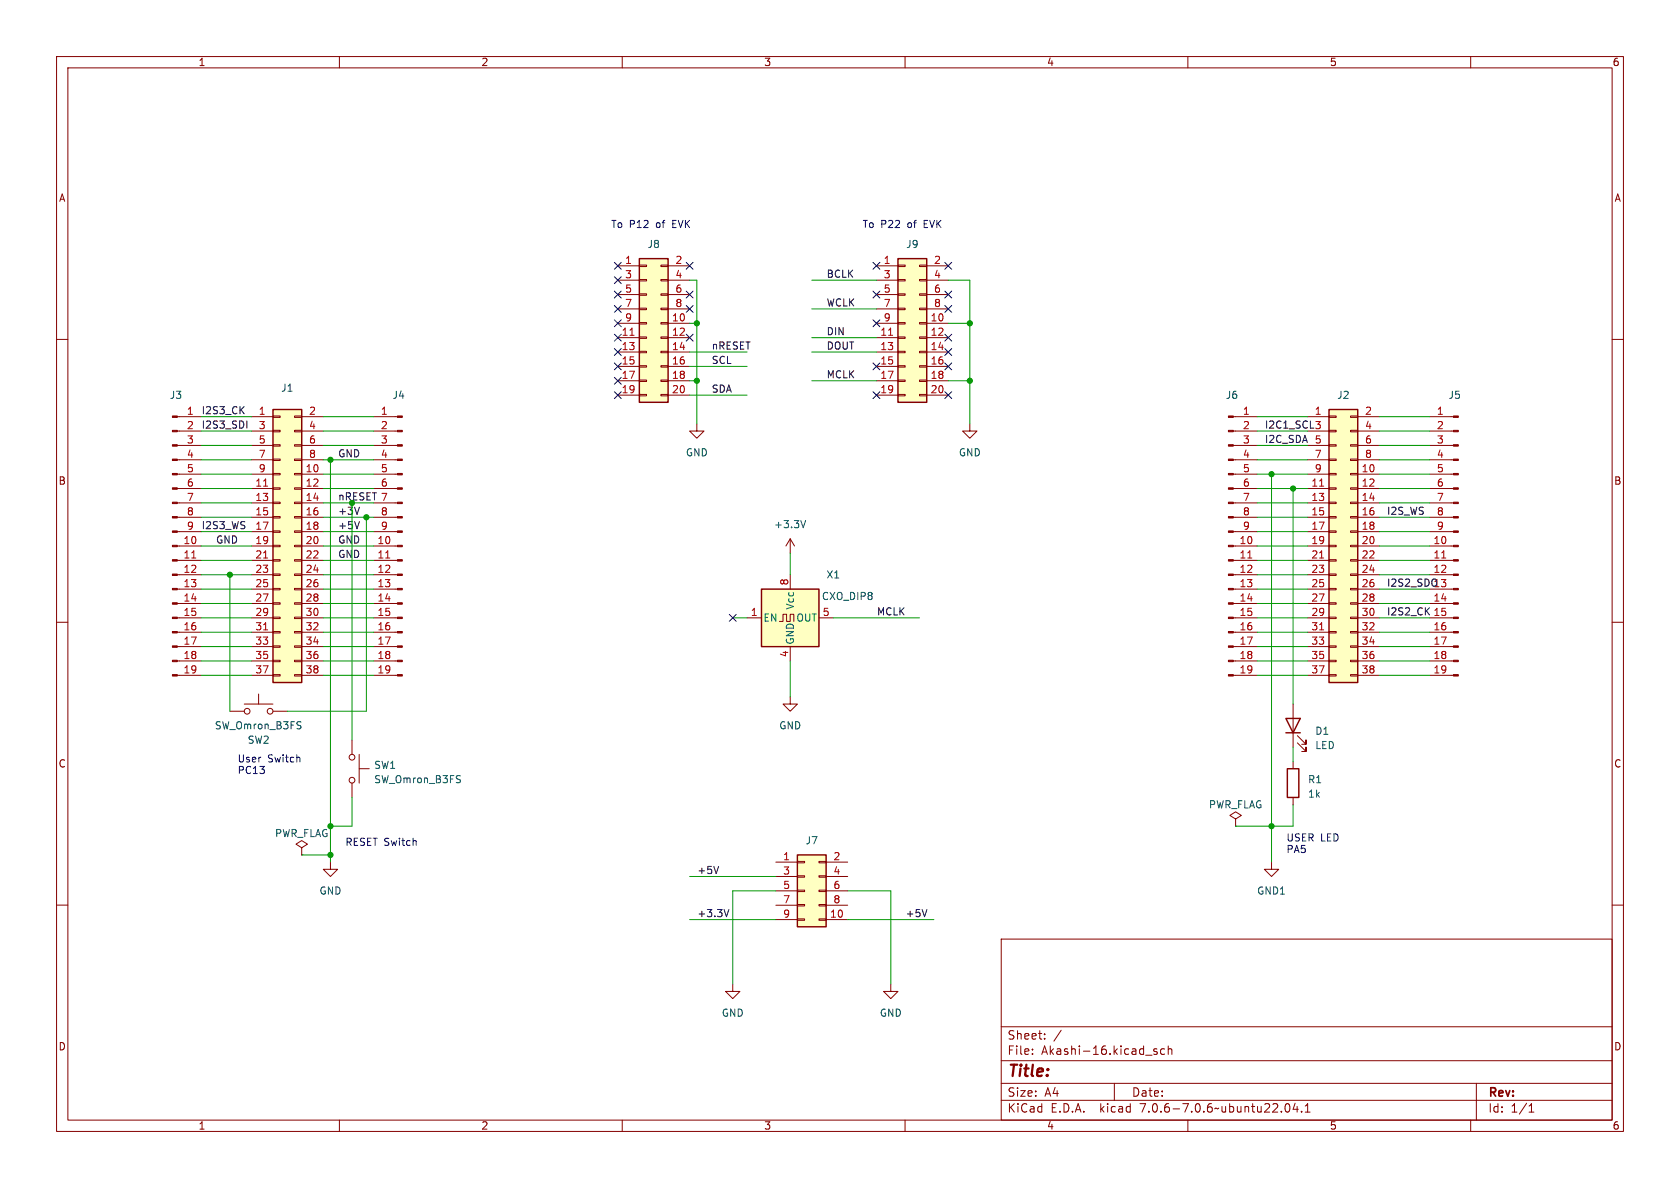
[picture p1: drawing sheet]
<svg xmlns="http://www.w3.org/2000/svg" width="297mm" height="210mm" viewBox="0 0 297 210" stroke-linecap="round" stroke-linejoin="round" font-family="sans-serif">
<g fill="none" stroke="#840000" stroke-width=".18">
<path d="M10 10h277v190h-277zM12 12h273v186h-273zM60 10v2M110 10v2M160 10v2M210 10v2M260 10v2M10 60h2M109.2 47h3.8M109.2 57.2h3.8M109.2 59.7h3.8M109.2 49.5h3.8"/>
<path d="M109.2 52.1h3.8M109.2 54.6h3.8M113 59.6h1.3v.2h-1.3zM113 57h1.3v.3h-1.3zM113 54.5h1.3v.2h-1.3zM113 51.9h1.3v.3h-1.3zM113 49.4h1.3v.3h-1.3zM113 46.9h1.3v.2h-1.3zM116.8 59.6h1.3v.2h-1.3zM116.8 57h1.3v.3h-1.3zM116.8 54.5h1.3v.2h-1.3zM116.8 51.9h1.3v.3h-1.3z"/>
<path d="M116.8 49.4h1.3v.3h-1.3zM116.8 46.9h1.3v.2h-1.3zM118.1 47h3.8M118.1 57.2h3.8M118.1 59.7h3.8M118.1 49.5h3.8M118.1 52.1h3.8M118.1 54.6h3.8M154.9 47h3.8M154.9 57.2h3.8M154.9 59.7h3.8M154.9 49.5h3.8"/>
<path d="M154.9 52.1h3.8M154.9 54.6h3.8M158.7 59.6h1.3v.2h-1.3zM158.7 57h1.3v.3h-1.3zM158.7 54.5h1.3v.2h-1.3zM158.7 51.9h1.3v.3h-1.3zM158.7 49.4h1.3v.3h-1.3zM158.7 46.9h1.3v.2h-1.3zM162.6 59.6h1.2v.2h-1.2zM162.6 57h1.2v.3h-1.2zM162.6 54.5h1.2v.2h-1.2zM162.6 51.9h1.2v.3h-1.2z"/>
<path d="M162.6 49.4h1.2v.3h-1.2zM162.6 46.9h1.2v.2h-1.2zM163.8 47h3.8M163.8 57.2h3.8M163.8 59.7h3.8M163.8 49.5h3.8M163.8 52.1h3.8M163.8 54.6h3.8M285 60h2M31.3 73.7h4.3M31.3 76.2h4.3M31.3 78.7h4.3"/>
<path d="M44.4 73.7h3.9M44.4 76.2h3.9M44.4 78.7h3.9M48.3 78.6h1.2v.3h-1.2zM48.3 76.1h1.2v.2h-1.2zM48.3 73.5h1.2v.3h-1.2zM52.1 78.6h1.2v.3h-1.2zM52.1 76.1h1.2v.2h-1.2zM52.1 73.5h1.2v.3h-1.2zM53.3 73.7h3.8M53.3 76.2h3.8M53.3 78.7h3.8"/>
<path d="M66 73.7h4.3M66 76.2h4.3M66 78.7h4.3M109.2 62.2h3.8M109.2 64.8h3.8M109.2 67.3h3.8M109.2 69.9h3.8M113 69.7h1.3v.3h-1.3zM113 67.2h1.3v.2h-1.3zM113 64.6h1.3v.3h-1.3zM113 62.1h1.3v.3h-1.3zM116.8 69.7h1.3v.3h-1.3z"/>
<path d="M116.8 67.2h1.3v.2h-1.3zM116.8 64.6h1.3v.3h-1.3zM116.8 62.1h1.3v.3h-1.3zM118.1 62.2h3.8M118.1 64.8h3.8M118.1 67.3h3.8M118.1 69.9h3.8M123.2 74.9v1.3h1.3l-1.3 1.3-1.3-1.3h1.3M154.9 62.2h3.8M154.9 64.8h3.8M154.9 67.3h3.8M154.9 69.9h3.8"/>
<path d="M158.7 69.7h1.3v.3h-1.3zM158.7 67.2h1.3v.2h-1.3zM158.7 64.6h1.3v.3h-1.3zM158.7 62.1h1.3v.3h-1.3zM162.6 69.7h1.2v.3h-1.2zM162.6 67.2h1.2v.2h-1.2zM162.6 64.6h1.2v.3h-1.2zM162.6 62.1h1.2v.3h-1.2zM163.8 62.2h3.8M163.8 64.8h3.8M163.8 67.3h3.8M163.8 69.9h3.8"/>
<path d="M171.4 74.9v1.3h1.3l-1.3 1.3-1.2-1.3h1.2M218 73.7h4.2M218 76.2h4.2M218 78.7h4.2M231.1 73.7h3.8M231.1 76.2h3.8M231.1 78.7h3.8M234.9 78.6h1.3v.3h-1.3zM234.9 76.1h1.3v.2h-1.3zM234.9 73.5h1.3v.3h-1.3zM238.8 78.6h1.2v.3h-1.2zM238.8 76.1h1.2v.2h-1.2z"/>
<path d="M238.8 73.5h1.2v.3h-1.2zM240 73.7h3.8M240 76.2h3.8M240 78.7h3.8M252.7 73.7h4.2M252.7 76.2h4.2M252.7 78.7h4.2M31.3 83.8h4.3M31.3 86.4h4.3M31.3 88.9h4.3M31.3 91.4h4.3M31.3 94h4.3"/>
<path d="M31.3 96.5h4.3M31.3 99.1h4.3M31.3 81.3h4.3M44.4 83.8h3.9M44.4 86.4h3.9M44.4 88.9h3.9M44.4 91.4h3.9M44.4 94h3.9M44.4 96.5h3.9M44.4 99.1h3.9M44.4 81.3h3.9M48.3 98.9h1.2v.3h-1.2z"/>
<path d="M48.3 96.4h1.2v.2h-1.2zM48.3 93.9h1.2v.2h-1.2zM48.3 91.3h1.2v.3h-1.2zM48.3 88.8h1.2v.2h-1.2zM48.3 86.2h1.2v.3h-1.2zM48.3 83.7h1.2v.2h-1.2zM48.3 81.2h1.2v.2h-1.2zM52.1 98.9h1.2v.3h-1.2zM52.1 96.4h1.2v.2h-1.2zM52.1 93.9h1.2v.2h-1.2zM52.1 91.3h1.2v.3h-1.2zM52.1 88.8h1.2v.2h-1.2z"/>
<path d="M52.1 86.2h1.2v.3h-1.2zM52.1 83.7h1.2v.2h-1.2zM52.1 81.2h1.2v.2h-1.2zM53.3 83.8h3.8M53.3 86.4h3.8M53.3 88.9h3.8M53.3 91.4h3.8M53.3 94h3.8M53.3 96.5h3.8M53.3 99.1h3.8M53.3 81.3h3.8M66 83.8h4.3"/>
<path d="M66 86.4h4.3M66 88.9h4.3M66 91.4h4.3M66 94h4.3M66 96.5h4.3M66 99.1h4.3M66 81.3h4.3M139.7 95.3v2.5M139.7 95.3l-.8 1.2M139.7 95.3l.8 1.2M218 83.8h4.2M218 86.4h4.2"/>
<path d="M218 88.9h4.2M218 91.4h4.2M218 94h4.2M218 96.5h4.2M218 99.1h4.2M218 81.3h4.2M231.1 83.8h3.8M231.1 86.4h3.8M231.1 88.9h3.8M231.1 91.4h3.8M231.1 94h3.8M231.1 96.5h3.8"/>
<path d="M231.1 99.1h3.8M231.1 81.3h3.8M234.9 98.9h1.3v.3h-1.3zM234.9 96.4h1.3v.2h-1.3zM234.9 93.9h1.3v.2h-1.3zM234.9 91.3h1.3v.3h-1.3zM234.9 88.8h1.3v.2h-1.3zM234.9 86.2h1.3v.3h-1.3zM234.9 83.7h1.3v.2h-1.3zM234.9 81.2h1.3v.2h-1.3zM238.8 98.9h1.2v.3h-1.2zM238.8 96.4h1.2v.2h-1.2z"/>
<path d="M238.8 93.9h1.2v.2h-1.2zM238.8 91.3h1.2v.3h-1.2zM238.8 88.8h1.2v.2h-1.2zM238.8 86.2h1.2v.3h-1.2zM238.8 83.7h1.2v.2h-1.2zM238.8 81.2h1.2v.2h-1.2zM240 83.8h3.8M240 86.4h3.8M240 88.9h3.8M240 91.4h3.8M240 94h3.8M240 96.5h3.8"/>
<path d="M240 99.1h3.8M240 81.3h3.8M252.7 83.8h4.2M252.7 86.4h4.2M252.7 88.9h4.2M252.7 91.4h4.2M252.7 94h4.2M252.7 96.5h4.2M252.7 99.1h4.2M252.7 81.3h4.2M10 110h2M31.3 109.2h4.3"/>
<path d="M31.3 101.6h4.3M31.3 104.1h4.3M31.3 106.7h4.3M31.3 111.8h4.3M31.3 114.3h4.3M31.3 116.8h4.3M31.3 119.4h4.3M44.4 109.2h3.9M44.4 101.6h3.9M44.4 104.1h3.9M44.4 106.7h3.9M44.4 111.8h3.9"/>
<path d="M44.4 114.3h3.9M44.4 116.8h3.9M44.4 119.4h3.9M48.3 119.3h1.2v.2h-1.2zM48.3 116.7h1.2v.3h-1.2zM48.3 114.2h1.2v.2h-1.2zM48.3 111.6h1.2v.3h-1.2zM48.3 109.1h1.2v.2h-1.2zM48.3 106.6h1.2v.2h-1.2zM48.3 104h1.2v.3h-1.2zM48.3 101.5h1.2v.2h-1.2zM52.1 119.3h1.2v.2h-1.2z"/>
<path d="M52.1 116.7h1.2v.3h-1.2zM52.1 114.2h1.2v.2h-1.2zM52.1 111.6h1.2v.3h-1.2zM52.1 109.1h1.2v.2h-1.2zM52.1 106.6h1.2v.2h-1.2zM52.1 104h1.2v.3h-1.2zM52.1 101.5h1.2v.2h-1.2zM53.3 109.2h3.8M53.3 101.6h3.8M53.3 104.1h3.8M53.3 106.7h3.8M53.3 111.8h3.8"/>
<path d="M53.3 114.3h3.8M53.3 116.8h3.8M53.3 119.4h3.8M66 109.2h4.3M66 101.6h4.3M66 104.1h4.3M66 106.7h4.3M66 111.8h4.3M66 114.3h4.3M66 116.8h4.3M66 119.4h4.3M132.1 109.2h2.5"/>
<path d="M137.8 109.9h.6v-1.3h.7v1.3h.6v-1.3h.6v1.3M139.7 101.6v2.5M139.7 114.3v2.5M144.8 109.2h2.5M218 109.2h4.2M218 101.6h4.2M218 104.1h4.2M218 106.7h4.2M218 111.8h4.2M218 114.3h4.2M218 116.8h4.2M218 119.4h4.2"/>
<path d="M231.1 109.2h3.8M231.1 101.6h3.8M231.1 104.1h3.8M231.1 106.7h3.8M231.1 111.8h3.8M231.1 114.3h3.8M231.1 116.8h3.8M231.1 119.4h3.8M234.9 119.3h1.3v.2h-1.3zM234.9 116.7h1.3v.3h-1.3zM234.9 114.2h1.3v.2h-1.3zM234.9 111.6h1.3v.3h-1.3z"/>
<path d="M234.9 109.1h1.3v.2h-1.3zM234.9 106.6h1.3v.2h-1.3zM234.9 104h1.3v.3h-1.3zM234.9 101.5h1.3v.2h-1.3zM238.8 119.3h1.2v.2h-1.2zM238.8 116.7h1.2v.3h-1.2zM238.8 114.2h1.2v.2h-1.2zM238.8 111.6h1.2v.3h-1.2zM238.8 109.1h1.2v.2h-1.2zM238.8 106.6h1.2v.2h-1.2zM238.8 104h1.2v.3h-1.2zM238.8 101.5h1.2v.2h-1.2z"/>
<path d="M240 109.2h3.8M240 101.6h3.8M240 104.1h3.8M240 106.7h3.8M240 111.8h3.8M240 114.3h3.8M240 116.8h3.8M240 119.4h3.8M252.7 109.2h4.2M252.7 101.6h4.2M252.7 104.1h4.2M252.7 106.7h4.2"/>
<path d="M252.7 111.8h4.2M252.7 114.3h4.2M252.7 116.8h4.2M252.7 119.4h4.2M285 110h2M40.6 125.7h2.6M43.2 124.5h5.1M45.7 122.7v1.8M48.3 125.7h2.5M62.2 130.8v2.6M62.2 138.4v2.6M63.5 135.9h1.8"/>
<path d="M63.5 133.4v5M139.7 123.2v1.3h1.3l-1.3 1.2-1.3-1.2h1.3M228.6 124.5v7.6M228.6 134.6v1.3M229.4 131.3l1.5 1.5v-.7v.7h-.8M229.4 130l1.5 1.6v-.8v.8h-.8M10 160h2M53.3 149.9l1.1-.7-1.1-.6-1 .6 1 .7v1.2M53.3 151.1h.1M58.4 152.4v1.3h1.3l-1.3 1.2-1.3-1.2h1.3M137.2 152.4h3.8M137.2 154.9h3.8"/>
<path d="M137.2 157.5h3.8M141 159.9h1.2v.2h-1.2zM141 157.4h1.2v.2h-1.2zM141 154.8h1.2v.3h-1.2zM141 152.3h1.2v.2h-1.2zM144.8 159.9h1.2v.2h-1.2zM144.8 157.4h1.2v.2h-1.2zM144.8 154.8h1.2v.3h-1.2zM144.8 152.3h1.2v.2h-1.2zM146 152.4h3.9M146 154.9h3.9M146 157.5h3.9"/>
<path d="M218.4 144.8l1.1-.7-1.1-.6-1 .6 1 .7v1.3M218.4 146.1h.1M224.8 152.4v1.3h1.3l-1.3 1.2-1.3-1.2h1.3M228.6 141v1.2M285 160h2M129.5 174v1.3h1.3l-1.3 1.2-1.2-1.2h1.2M137.2 162.6h3.8M137.2 160h3.8M141 162.4h1.2v.3h-1.2zM144.8 162.4h1.2v.3h-1.2zM146 162.6h3.9M146 160h3.9"/>
<path d="M157.5 174v1.3h1.2l-1.2 1.2-1.3-1.2h1.3M177 166h108v32h-108zM60 198v2M110 198v2M160 198v2M177 194.5h108M177 191.5h108M177 187.5h108M177 181.5h108M182.5 186.3v.1M182.5 185.5v.1M184.7 183.6v.1"/>
<path d="M184.7 182.8v.1M187.6 182.1l-1.3 2M197 191.5v3M204.5 185.5l-.3-.1-.2 .2v.2l.5 .2v.3h-.5M205.9 185.5l-.4-.1-.3 .3v.4l.1 .2h.6M206.5 185.5l.2-.1 .4 .1 .1 .9M206.5 184.9v1.5M210 198v2M227.3 195.2l.2-.1a.81 .81 0 0 1 .6 .6 .81 .81 0 0 1-.3 .8l-.1 .1a.81 .81 0 0 1-.4-1.4zM229 195l-.4 1.1h.9M229.3 195.6v1M230.1 196.5v.1"/>
<path d="M230.7 196.6h.9M230.7 195.5l.5-.4v1.5M260 198v2M261 191.5v6.5M270.3 196.6h.9M270.3 195.5l.4-.4v1.5"/>
<circle cx="43.7" cy="125.7" r=".51"/>
<circle cx="47.8" cy="125.7" r=".51"/>
<circle cx="62.2" cy="137.9" r=".51"/>
<circle cx="62.2" cy="133.9" r=".51"/>
</g>
<path d="M142.4 92l-.4 1.3M53 128.2l.2 .3-.2 .3M53 127.6h.2M81.1 137.8l.3 .2-.3 .4M81.2 137.1l.2 .1" fill="none" stroke="#006464" stroke-width=".18"/>
<g fill="#ffffc2" stroke="#ffffc2" stroke-width=".18">
<path d="M141 151.1h5v12.7h-5z"/>
<path d="M134.6 104.1h10.2v10.2h-10.2z"/>
<path d="M158.7 45.7h5.1v25.4h-5.1z"/>
<path d="M113 45.7h5.1v25.4h-5.1z"/>
<path d="M234.9 72.4h5.1v48.3h-5.1z"/>
<path d="M48.3 72.4h5v48.3h-5z"/>
</g>
<path d="M113 45.7h5.1v25.4h-5.1zM158.7 45.7h5.1v25.4h-5.1zM48.3 72.4h5v48.3h-5zM234.9 72.4h5.1v48.3h-5.1zM134.6 104.1h10.2v10.2h-10.2zM227.3 127h2.6l-1.3 2.5zM227.3 129.5h2.6M227.6 135.9h2v5.1h-2zM141 151.1h5v12.7h-5z" fill="none" stroke="#840000" stroke-width=".25"/>
<path d="M111.4 59.3h.7M157.1 59.3h.7M33.9 98.6h.7M46.6 85.9h.7M46.6 98.6h.7M68.2 98.6h.7M220.6 98.6h.7M233.3 85.9h.7M233.3 98.6h.7M254.9 98.6h.7M46.6 111.3h.7M233.3 111.3h.7" fill="none" stroke="#a90000" stroke-width=".18"/>
<g fill="#840000" stroke="#840000" stroke-width=".18">
<path d="M217.2 119.3h.8v.2h-.8z"/>
<path d="M217.2 116.7h.8v.3h-.8z"/>
<path d="M217.2 114.2h.8v.2h-.8z"/>
<path d="M217.2 111.6h.8v.3h-.8z"/>
<path d="M217.2 109.1h.8v.2h-.8z"/>
<path d="M217.2 106.6h.8v.2h-.8z"/>
<path d="M217.2 104h.8v.3h-.8z"/>
<path d="M217.2 101.5h.8v.2h-.8z"/>
<path d="M217.2 98.9h.8v.3h-.8z"/>
<path d="M217.2 96.4h.8v.2h-.8z"/>
<path d="M217.2 93.9h.8v.2h-.8z"/>
<path d="M217.2 91.3h.8v.3h-.8z"/>
<path d="M217.2 88.8h.8v.2h-.8z"/>
<path d="M217.2 86.2h.8v.3h-.8z"/>
<path d="M217.2 83.7h.8v.2h-.8z"/>
<path d="M217.2 81.2h.8v.2h-.8z"/>
<path d="M217.2 78.6h.8v.3h-.8z"/>
<path d="M217.2 76.1h.8v.2h-.8z"/>
<path d="M217.2 73.5h.8v.3h-.8z"/>
<path d="M256.9 119.3h.9v.2h-.9z"/>
<path d="M256.9 116.7h.9v.3h-.9z"/>
<path d="M256.9 114.2h.9v.2h-.9z"/>
<path d="M256.9 111.6h.9v.3h-.9z"/>
<path d="M256.9 109.1h.9v.2h-.9z"/>
<path d="M256.9 106.6h.9v.2h-.9z"/>
<path d="M256.9 104h.9v.3h-.9z"/>
<path d="M256.9 101.5h.9v.2h-.9z"/>
<path d="M256.9 98.9h.9v.3h-.9z"/>
<path d="M256.9 96.4h.9v.2h-.9z"/>
<path d="M256.9 93.9h.9v.2h-.9z"/>
<path d="M256.9 91.3h.9v.3h-.9z"/>
<path d="M256.9 88.8h.9v.2h-.9z"/>
<path d="M256.9 86.2h.9v.3h-.9z"/>
<path d="M256.9 83.7h.9v.2h-.9z"/>
<path d="M256.9 81.2h.9v.2h-.9z"/>
<path d="M256.9 78.6h.9v.3h-.9z"/>
<path d="M256.9 76.1h.9v.2h-.9z"/>
<path d="M256.9 73.5h.9v.3h-.9z"/>
<path d="M30.5 119.3h.8v.2h-.8z"/>
<path d="M30.5 116.7h.8v.3h-.8z"/>
<path d="M30.5 114.2h.8v.2h-.8z"/>
<path d="M30.5 111.6h.8v.3h-.8z"/>
<path d="M30.5 109.1h.8v.2h-.8z"/>
<path d="M30.5 106.6h.8v.2h-.8z"/>
<path d="M30.5 104h.8v.3h-.8z"/>
<path d="M30.5 101.5h.8v.2h-.8z"/>
<path d="M30.5 98.9h.8v.3h-.8z"/>
<path d="M30.5 96.4h.8v.2h-.8z"/>
<path d="M30.5 93.9h.8v.2h-.8z"/>
<path d="M30.5 91.3h.8v.3h-.8z"/>
<path d="M30.5 88.8h.8v.2h-.8z"/>
<path d="M30.5 86.2h.8v.3h-.8z"/>
<path d="M30.5 83.7h.8v.2h-.8z"/>
<path d="M30.5 81.2h.8v.2h-.8z"/>
<path d="M30.5 78.6h.8v.3h-.8z"/>
<path d="M30.5 76.1h.8v.2h-.8z"/>
<path d="M30.5 73.5h.8v.3h-.8z"/>
<path d="M70.3 119.3h.8v.2h-.8z"/>
<path d="M70.3 116.7h.8v.3h-.8z"/>
<path d="M70.3 114.2h.8v.2h-.8z"/>
<path d="M70.3 111.6h.8v.3h-.8z"/>
<path d="M70.3 109.1h.8v.2h-.8z"/>
<path d="M70.3 106.6h.8v.2h-.8z"/>
<path d="M70.3 104h.8v.3h-.8z"/>
<path d="M70.3 101.5h.8v.2h-.8z"/>
<path d="M70.3 98.9h.8v.3h-.8z"/>
<path d="M70.3 96.4h.8v.2h-.8z"/>
<path d="M70.3 93.9h.8v.2h-.8z"/>
<path d="M70.3 91.3h.8v.3h-.8z"/>
<path d="M70.3 88.8h.8v.2h-.8z"/>
<path d="M70.3 86.2h.8v.3h-.8z"/>
<path d="M70.3 83.7h.8v.2h-.8z"/>
<path d="M70.3 81.2h.8v.2h-.8z"/>
<path d="M70.3 78.6h.8v.3h-.8z"/>
<path d="M70.3 76.1h.8v.2h-.8z"/>
<path d="M70.3 73.5h.8v.3h-.8z"/>
</g>
<path d="M43.6 74.4v1.3M63.5 92.2l-.4 1.3M63.5 89.7l-.4 1.2M127 153.2l-.4 1.2M128.9 160.8l-.5 1.2M163.9 160.8l-.5 1.2" fill="none" stroke="#0f0f0f" stroke-width=".18"/>
<g fill="none" stroke="#009600" stroke-width=".18">
<path d="M121.9 49.5h1.3v25.4M121.9 57.2h1.3M143.5 49.5h11.4M143.5 59.7h11.4M143.5 54.6h11.4M167.6 49.5h3.8v25.4M167.6 57.2h3.8M35.6 73.7h8.8M35.6 78.7h8.8M35.6 76.2h8.8M57.1 73.7h8.9M57.1 78.7h8.9"/>
<path d="M57.1 76.2h8.9M121.9 67.3h1.3M121.9 62.2h10.2M121.9 69.9h10.2M121.9 64.8h10.2M143.5 67.3h11.4M143.5 62.2h11.4M167.6 67.3h3.8M222.2 73.7h8.9M222.2 78.7h8.9M222.2 76.2h8.9M243.8 73.7h8.9"/>
<path d="M243.8 78.7h8.9M243.8 76.2h8.9M35.6 94h8.8M35.6 91.4h8.8M35.6 81.3h8.8M35.6 99.1h8.8M35.6 96.5h8.8M35.6 88.9h8.8M35.6 86.4h8.8M35.6 83.8h8.8M57.1 94h8.9M57.1 91.4h8.9"/>
<path d="M57.1 81.3h8.9M57.1 99.1h8.9M57.1 96.5h8.9M57.1 88.9h8.9M57.1 86.4h8.9M57.1 83.8h8.9M58.4 81.3v71.1M62.2 88.9v41.9M64.8 91.4v34.3h-14M139.7 97.8v3.8M222.2 94h8.9M222.2 91.4h8.9"/>
<path d="M222.2 81.3h8.9M222.2 99.1h8.9M222.2 96.5h8.9M222.2 88.9h8.9M222.2 86.4h8.9M222.2 83.8h8.9M224.8 83.8v68.6M228.6 86.4v38.1M243.8 94h8.9M243.8 91.4h8.9M243.8 81.3h8.9M243.8 99.1h8.9"/>
<path d="M243.8 96.5h8.9M243.8 88.9h8.9M243.8 86.4h8.9M243.8 83.8h8.9M35.6 104.1h8.8M35.6 111.8h8.8M35.6 119.4h8.8M35.6 101.6h8.8M35.6 116.8h8.8M35.6 114.3h8.8M35.6 106.7h8.8M35.6 109.2h8.8"/>
<path d="M40.6 101.6v24.1M57.1 104.1h8.9M57.1 111.8h8.9M57.1 119.4h8.9M57.1 101.6h8.9M57.1 116.8h8.9M57.1 114.3h8.9M57.1 106.7h8.9M57.1 109.2h8.9M129.5 109.2h2.6M139.7 116.8v6.4M147.3 109.2h15.3"/>
<path d="M222.2 104.1h8.9M222.2 111.8h8.9M222.2 119.4h8.9M222.2 101.6h8.9M222.2 116.8h8.9M222.2 114.3h8.9M222.2 106.7h8.9M222.2 109.2h8.9M243.8 104.1h8.9M243.8 111.8h8.9M243.8 119.4h8.9M243.8 101.6h8.9"/>
<path d="M243.8 116.8h8.9M243.8 114.3h8.9M243.8 106.7h8.9M243.8 109.2h8.9M228.6 132.1v2.5M53.3 151.1h5.1M62.2 141v5.1h-3.8M121.9 154.9h15.3M137.2 157.5h-7.7v16.5M149.9 157.5h7.6v16.5M228.6 142.2v3.9h-10.2M121.9 162.6h15.3"/>
<path d="M149.9 162.6h15.2"/>
</g>
<g fill="none" stroke="#000084" stroke-width=".18">
<path d="M108.6 46.4l1.2 1.2M108.6 51.5l1.2 1.2M108.6 48.9l1.2 1.2M108.6 56.5l1.2 1.3M108.6 59.1l1.2 1.2M108.6 54l1.2 1.2M109.8 59.1l-1.2 1.2M109.8 51.5l-1.2 1.2M109.8 48.9l-1.2 1.2M109.8 46.4l-1.2 1.2M109.8 56.5l-1.2 1.3M109.8 54l-1.2 1.2"/>
<path d="M121.3 59.1l1.2 1.2M121.3 46.4l1.2 1.2M121.3 51.5l1.2 1.2M121.3 54l1.2 1.2M122.5 59.1l-1.2 1.2M122.5 46.4l-1.2 1.2M122.5 51.5l-1.2 1.2M122.5 54l-1.2 1.2M154.3 56.5l1.2 1.3M154.3 51.5l1.2 1.2M154.3 46.4l1.2 1.2M155.5 56.5l-1.2 1.3"/>
<path d="M155.5 46.4l-1.2 1.2M155.5 51.5l-1.2 1.2M167 54l1.2 1.2M167 59.1l1.2 1.2M167 51.5l1.2 1.2M167 46.4l1.2 1.2M168.2 54l-1.2 1.2M168.2 59.1l-1.2 1.2M168.2 51.5l-1.2 1.2M168.2 46.4l-1.2 1.2M108.6 61.6l1.2 1.2M108.6 64.2l1.2 1.2"/>
<path d="M108.6 66.7l1.2 1.2M108.6 69.2l1.2 1.3M109.8 64.2l-1.2 1.2M109.8 61.6l-1.2 1.2M109.8 66.7l-1.2 1.2M109.8 69.2l-1.2 1.3M154.3 64.2l1.2 1.2M154.3 69.2l1.2 1.3M155.5 64.2l-1.2 1.2M155.5 69.2l-1.2 1.3M167 69.2l1.2 1.3M167 64.2l1.2 1.2"/>
<path d="M167 61.6l1.2 1.2M168.2 69.2l-1.2 1.3M168.2 64.2l-1.2 1.2M168.2 61.6l-1.2 1.2M128.9 108.6l1.2 1.2M130.1 108.6l-1.2 1.2"/>
</g>
<g fill="#009600" stroke="#009600" stroke-width=".18">
<circle cx="58.4" cy="146.1" r=".46"/>
<circle cx="64.8" cy="91.4" r=".46"/>
<circle cx="58.4" cy="151.1" r=".46"/>
<circle cx="62.2" cy="88.9" r=".46"/>
<circle cx="228.6" cy="86.4" r=".46"/>
<circle cx="224.8" cy="83.8" r=".46"/>
<circle cx="224.8" cy="146.1" r=".46"/>
<circle cx="40.6" cy="101.6" r=".46"/>
<circle cx="58.4" cy="81.3" r=".46"/>
<circle cx="123.2" cy="57.2" r=".46"/>
<circle cx="123.2" cy="67.3" r=".46"/>
<circle cx="171.4" cy="67.3" r=".46"/>
<circle cx="171.4" cy="57.2" r=".46"/>
</g>
<text font-size="2.8" fill="#840000" x="178" y="190.9">Title:</text>
<g font-size="2.1" fill="#840000">
<text x="178" y="184">Sheet:</text>
<text x="178" y="186.7">File:</text>
<text x="184.1" y="186.7">Akashi-16.kicad_sch</text>
<text x="178" y="196.9">KiCad</text>
<text x="178" y="194.1">Size:</text>
<text x="184.7" y="194.1">A4</text>
<text x="185.7" y="196.9">E.D.A.</text>
<text x="194.6" y="196.9">kicad</text>
<text x="200" y="194.1">Date:</text>
<text x="201.8" y="196.9">7.0.6-7.0.6~ubuntu22.04.1</text>
<text x="263" y="194.3">Rev:</text>
<text x="263" y="196.9">Id:</text>
<text x="267.1" y="196.9">1/1</text>
</g>
<g font-size="1.8" fill="#840000">
<text x="35" y="11.9">1</text>
<text x="85" y="11.9">2</text>
<text x="135" y="11.9">3</text>
<text x="185" y="11.9">4</text>
<text x="235" y="11.9">5</text>
<text x="285" y="11.9">6</text>
<text x="10.3" y="35.9">A</text>
<text x="285.3" y="35.9">A</text>
<text x="10.3" y="85.9">B</text>
<text x="285.3" y="85.9">B</text>
<text x="10.3" y="135.9">C</text>
<text x="285.3" y="135.9">C</text>
<text x="10.3" y="185.9">D</text>
<text x="285.3" y="185.9">D</text>
<text x="35" y="199.9">1</text>
<text x="85" y="199.9">2</text>
<text x="135" y="199.9">3</text>
<text x="185" y="199.9">4</text>
<text x="235" y="199.9">5</text>
<text x="285" y="199.9">6</text>
</g>
<g font-size="1.8" fill="#0000c2">
<text x="107.9" y="40.4">To P12</text>
<text x="116.1" y="40.4">of</text>
<text x="119.1" y="40.4">EVK</text>
<text x="152.4" y="40.4">To P22</text>
<text x="160.5" y="40.4">of</text>
<text x="163.6" y="40.4">EVK</text>
<text x="41.9" y="134.9">User</text>
<text x="41.9" y="136.9">PC13</text>
<text x="47.3" y="134.9">Switch</text>
<text x="61" y="149.6">RESET Switch</text>
<text x="227.3" y="148.8">USER LED</text>
<text x="227.3" y="150.9">PA5</text>
</g>
<g font-size="1.8" fill="#a90000">
<text x="110.4" y="46.7">1</text>
<text x="119.3" y="46.7">2</text>
<text x="156.1" y="46.7">1</text>
<text x="165" y="46.7">2</text>
<text x="110.4" y="49.3">3</text>
<text x="110.4" y="51.8">5</text>
<text x="119.3" y="49.3">4</text>
<text x="119.3" y="51.8">6</text>
<text x="156.1" y="49.3">3</text>
<text x="156.1" y="51.8">5</text>
<text x="165" y="49.3">4</text>
<text x="165" y="51.8">6</text>
<text x="109.8" y="59.4">11</text>
<text x="110.4" y="54.4">7</text>
<text x="110.4" y="56.9">9</text>
<text x="118.7" y="56.9">10</text>
<text x="118.7" y="59.4">12</text>
<text x="119.3" y="54.4">8</text>
<text x="155.5" y="59.4">11</text>
<text x="156.1" y="54.4">7</text>
<text x="156.1" y="56.9">9</text>
<text x="164.4" y="56.9">10</text>
<text x="164.4" y="59.4">12</text>
<text x="165" y="54.4">8</text>
<text x="109.8" y="62">13</text>
<text x="109.8" y="64.5">15</text>
<text x="118.7" y="62">14</text>
<text x="118.7" y="64.5">16</text>
<text x="155.5" y="62">13</text>
<text x="155.5" y="64.5">15</text>
<text x="164.4" y="62">14</text>
<text x="164.4" y="64.5">16</text>
<text x="109.8" y="67.1">17</text>
<text x="109.8" y="69.6">19</text>
<text x="118.7" y="67.1">18</text>
<text x="118.7" y="69.6">20</text>
<text x="155.5" y="67.1">17</text>
<text x="155.5" y="69.6">19</text>
<text x="164.4" y="67.1">18</text>
<text x="164.4" y="69.6">20</text>
<text x="32.9" y="73.4">1</text>
<text x="32.9" y="75.9">2</text>
<text x="45.6" y="73.4">1</text>
<text x="45.6" y="75.9">3</text>
<text x="54.5" y="73.4">2</text>
<text x="54.5" y="75.9">4</text>
<text x="67.2" y="73.4">1</text>
<text x="67.2" y="75.9">2</text>
<text x="219.6" y="73.4">1</text>
<text x="219.6" y="75.9">2</text>
<text x="232.3" y="73.4">1</text>
<text x="241.2" y="73.4">2</text>
<text x="241.2" y="75.9">4</text>
<text x="253.9" y="73.4">1</text>
<text x="253.9" y="75.9">2</text>
<text x="32.9" y="78.5">3</text>
<text x="32.9" y="81">4</text>
<text x="32.9" y="83.6">5</text>
<text x="45.6" y="78.5">5</text>
<text x="45.6" y="81">7</text>
<text x="45.6" y="83.6">9</text>
<text x="53.9" y="83.6">10</text>
<text x="54.5" y="78.5">6</text>
<text x="54.5" y="81">8</text>
<text x="67.2" y="78.5">3</text>
<text x="67.2" y="81">4</text>
<text x="67.2" y="83.6">5</text>
<text x="219.6" y="78.5">3</text>
<text x="219.6" y="81">4</text>
<text x="219.6" y="83.6">5</text>
<text x="232.3" y="78.5">5</text>
<text x="232.3" y="81">7</text>
<text x="232.3" y="83.6">9</text>
<text x="240.6" y="83.6">10</text>
<text x="241.2" y="78.5">6</text>
<text x="241.2" y="81">8</text>
<text x="253.9" y="78.5">3</text>
<text x="253.9" y="81">4</text>
<text x="253.9" y="83.6">5</text>
<text x="32.9" y="86.1">6</text>
<text x="32.9" y="88.6">7</text>
<text x="45" y="86.1">11</text>
<text x="45" y="88.6">13</text>
<text x="53.9" y="86.1">12</text>
<text x="53.9" y="88.6">14</text>
<text x="67.2" y="86.1">6</text>
<text x="219.6" y="86.1">6</text>
<text x="219.6" y="88.6">7</text>
<text x="231.7" y="86.1">11</text>
<text x="231.7" y="88.6">13</text>
<text x="240.6" y="86.1">12</text>
<text x="240.6" y="88.6">14</text>
<text x="253.9" y="86.1">6</text>
<text x="253.9" y="88.6">7</text>
<text x="32.9" y="91.2">8</text>
<text x="32.9" y="93.7">9</text>
<text x="45" y="91.2">15</text>
<text x="45" y="93.7">17</text>
<text x="53.9" y="91.2">16</text>
<text x="53.9" y="93.7">18</text>
<text x="67.2" y="91.2">8</text>
<text x="67.2" y="93.7">9</text>
<text x="219.6" y="91.2">8</text>
<text x="219.6" y="93.7">9</text>
<text x="231.7" y="91.2">15</text>
<text x="231.7" y="93.7">17</text>
<text x="240.6" y="91.2">16</text>
<text x="240.6" y="93.7">18</text>
<text x="253.9" y="91.2">8</text>
<text x="253.9" y="93.7">9</text>
<text x="32.3" y="96.3">10</text>
<text x="32.3" y="98.8">11</text>
<text x="32.3" y="101.3">12</text>
<text x="45" y="96.3">19</text>
<text x="45" y="98.8">21</text>
<text x="45" y="101.3">23</text>
<text x="53.9" y="96.3">20</text>
<text x="53.9" y="98.8">22</text>
<text x="53.9" y="101.3">24</text>
<text x="66.6" y="96.3">10</text>
<text x="66.6" y="98.8">11</text>
<text x="66.6" y="101.3">12</text>
<text x="219" y="96.3">10</text>
<text x="219" y="98.8">11</text>
<text x="219" y="101.3">12</text>
<text x="231.7" y="96.3">19</text>
<text x="231.7" y="98.8">21</text>
<text x="231.7" y="101.3">23</text>
<text x="240.6" y="96.3">20</text>
<text x="240.6" y="98.8">22</text>
<text x="240.6" y="101.3">24</text>
<text x="253.3" y="96.3">10</text>
<text x="253.3" y="98.8">11</text>
<text x="253.3" y="101.3">12</text>
<text x="32.3" y="103.9">13</text>
<text x="32.3" y="106.4">14</text>
<text x="45" y="103.9">25</text>
<text x="45" y="106.4">27</text>
<text x="53.9" y="103.9">26</text>
<text x="53.9" y="106.4">28</text>
<text x="66.6" y="103.9">13</text>
<text x="66.6" y="106.4">14</text>
<text x="139.4" y="103.6" transform="rotate(-90 139.4 103.6)">8</text>
<text x="219" y="103.9">13</text>
<text x="219" y="106.4">14</text>
<text x="231.7" y="103.9">25</text>
<text x="231.7" y="106.4">27</text>
<text x="240.6" y="103.9">26</text>
<text x="240.6" y="106.4">28</text>
<text x="253.3" y="106.4">14</text>
<text x="32.3" y="109">15</text>
<text x="32.3" y="111.5">16</text>
<text x="45" y="109">29</text>
<text x="45" y="111.5">31</text>
<text x="53.9" y="109">30</text>
<text x="53.9" y="111.5">32</text>
<text x="66.6" y="109">15</text>
<text x="66.6" y="111.5">16</text>
<text x="132.6" y="109">1</text>
<text x="145.3" y="109">5</text>
<text x="219" y="109">15</text>
<text x="219" y="111.5">16</text>
<text x="231.7" y="109">29</text>
<text x="231.7" y="111.5">31</text>
<text x="240.6" y="109">30</text>
<text x="240.6" y="111.5">32</text>
<text x="253.3" y="111.5">16</text>
<text x="32.3" y="114">17</text>
<text x="32.3" y="116.6">18</text>
<text x="32.3" y="119.1">19</text>
<text x="45" y="114">33</text>
<text x="45" y="116.6">35</text>
<text x="45" y="119.1">37</text>
<text x="53.9" y="114">34</text>
<text x="53.9" y="116.6">36</text>
<text x="53.9" y="119.1">38</text>
<text x="66.6" y="114">17</text>
<text x="66.6" y="116.6">18</text>
<text x="66.6" y="119.1">19</text>
<text x="139.4" y="116.3" transform="rotate(-90 139.4 116.3)">4</text>
<text x="219" y="114">17</text>
<text x="219" y="116.6">18</text>
<text x="219" y="119.1">19</text>
<text x="231.7" y="114">33</text>
<text x="231.7" y="116.6">35</text>
<text x="231.7" y="119.1">37</text>
<text x="240.6" y="114">34</text>
<text x="240.6" y="116.6">36</text>
<text x="240.6" y="119.1">38</text>
<text x="253.3" y="114">17</text>
<text x="253.3" y="116.6">18</text>
<text x="253.3" y="119.1">19</text>
<text x="138.4" y="152.1">1</text>
<text x="138.4" y="154.7">3</text>
<text x="147.2" y="152.1">2</text>
<text x="147.2" y="154.7">4</text>
<text x="138.4" y="157.2">5</text>
<text x="138.4" y="159.8">7</text>
<text x="147.2" y="157.2">6</text>
<text x="147.2" y="159.8">8</text>
<text x="138.4" y="162.3">9</text>
<text x="146.6" y="162.3">10</text>
</g>
<g font-size="1.8" fill="#006464">
<text x="114.4" y="44">J8</text>
<text x="160.1" y="44">J9</text>
<text x="29.9" y="70.7">J3</text>
<text x="49.6" y="69.4">J1</text>
<text x="69.3" y="70.7">J4</text>
<text x="216.6" y="70.7">J6</text>
<text x="236.3" y="70.7">J2</text>
<text x="256" y="70.7">J5</text>
<text x="121.2" y="80.9">GND</text>
<text x="169.4" y="80.9">GND</text>
<text x="136.8" y="93.6">+3.3V</text>
<text x="140.6" y="107.9" transform="rotate(-90 140.6 107.9)">Vcc</text>
<text x="145.2" y="106.3">CXO_DIP8</text>
<text x="146" y="102.5">X1</text>
<text x="134.9" y="110.1">EN</text>
<text x="140.7" y="110.1">OUT</text>
<text x="140.6" y="114" transform="rotate(-90 140.6 114)">GND</text>
<text x="37.9" y="129.1">SW_Omron_B3FS</text>
<text x="43.7" y="131.7">SW2</text>
<text x="137.7" y="129.1">GND</text>
<text x="232.4" y="130.1">D1</text>
<text x="66" y="136.1">SW1</text>
<text x="232.4" y="132.6">LED</text>
<text x="66" y="138.7">SW_Omron_B3FS</text>
<text x="213.6" y="143.1">PWR_FLAG</text>
<text x="231.1" y="138.7">R1</text>
<text x="231.1" y="141.2">1k</text>
<text x="48.5" y="148.2">PWR_FLAG</text>
<text x="142.3" y="149.5">J7</text>
<text x="56.4" y="158.3">GND</text>
<text x="222.1" y="158.3">GND1</text>
<text x="127.5" y="179.9">GND</text>
<text x="155.4" y="179.9">GND</text>
</g>
<g font-size="1.8" fill="#0f0f0f">
<text x="146" y="49.2">BCLK</text>
<text x="146" y="54.3">WCLK</text>
<text x="146" y="59.3">DIN</text>
<text x="125.7" y="61.9">nRESET</text>
<text x="125.7" y="64.4">SCL</text>
<text x="146" y="61.9">DOUT</text>
<text x="125.7" y="69.5">SDA</text>
<text x="146" y="67">MCLK</text>
<text x="35.6" y="73.3">I2S3_CK</text>
<text x="35.6" y="75.9">I2S3_SDI</text>
<text x="223.5" y="75.9">I2C1_SCL 3</text>
<text x="59.7" y="80.9">GND</text>
<text x="223.5" y="78.4">I2C_SDA</text>
<text x="59.7" y="88.6">nRESET 7</text>
<text x="35.6" y="93.6">I2S3_WS</text>
<text x="59.7" y="93.6">+5V</text>
<text x="59.7" y="91.1">+3V</text>
<text x="245.1" y="91.1">I2S_WS</text>
<text x="38.1" y="96.2">GND</text>
<text x="59.7" y="98.7">GND</text>
<text x="59.7" y="96.2">GND</text>
<text x="245.1" y="103.8">I2S2_SDO13</text>
<text x="154.9" y="108.9">MCLK</text>
<text x="245.1" y="108.9">I2S2_CK 15</text>
<text x="123.2" y="154.6">+5V</text>
<text x="123.2" y="162.2">+3.3V</text>
<text x="160" y="162.2">+5V</text>
</g>
</svg>
